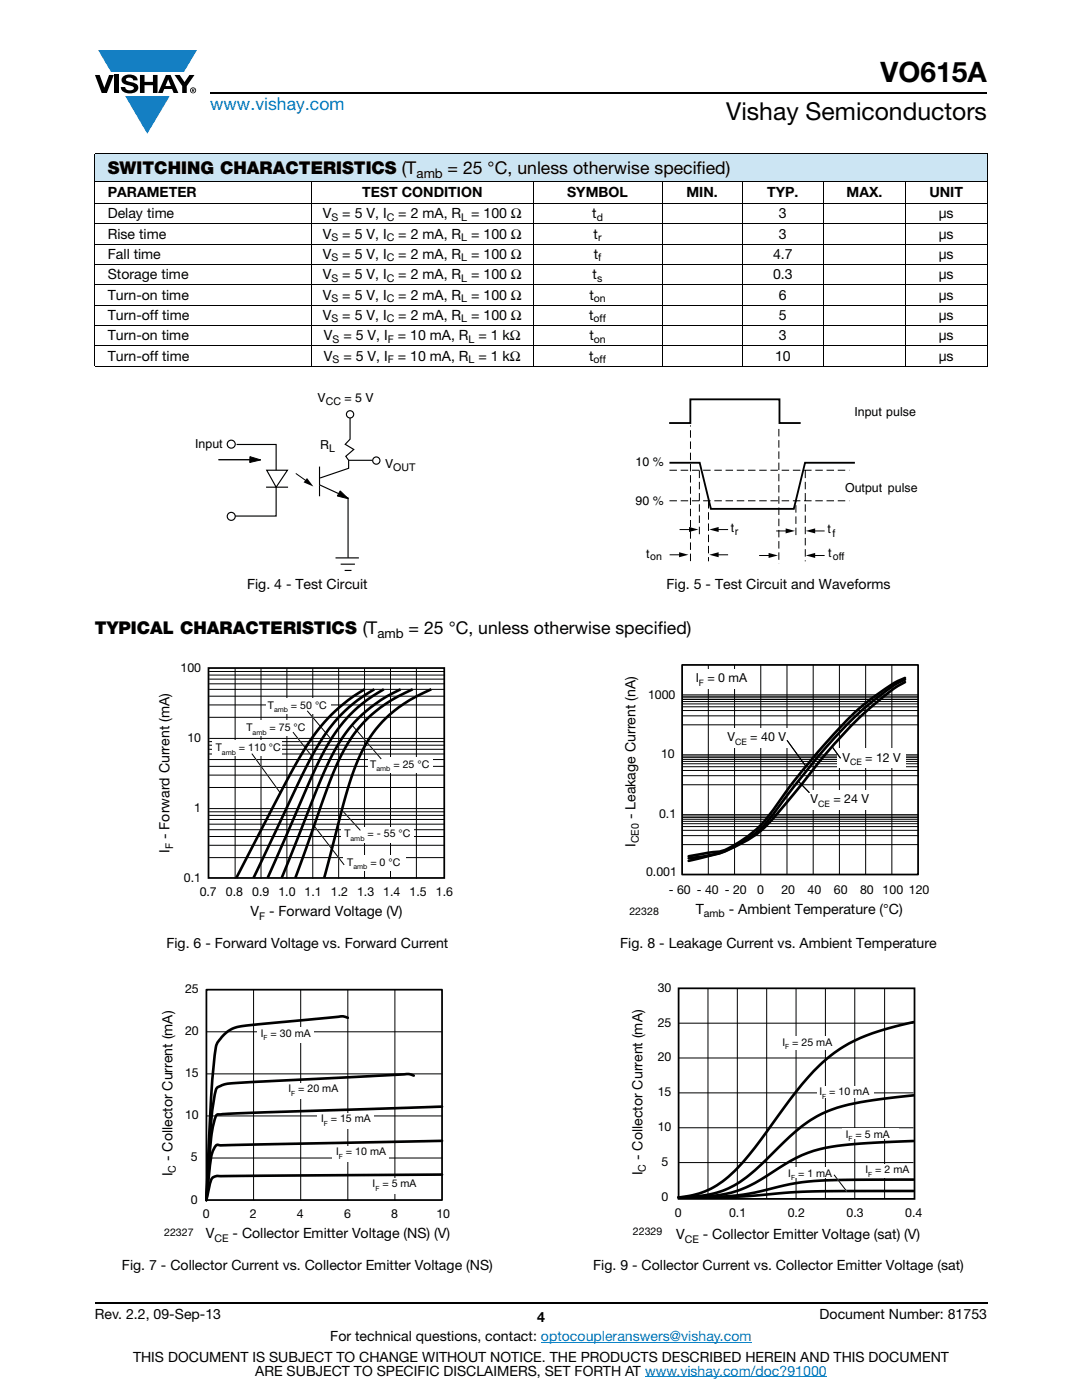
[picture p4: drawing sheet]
<svg xmlns="http://www.w3.org/2000/svg" width="216mm" height="279mm" viewBox="0 0 216 279" stroke-linecap="round" stroke-linejoin="round" font-family="sans-serif">
<g fill="#147fc3">
<path d="M19.6 10h19.7l-2.6 4.3h-1.1h-13.5z"/>
<path d="M25 19.2h8.9l-4.5 7.5z"/>
</g>
<g fill="#000">
<path d="M18.9 15h1l.9 2.5 1-2.5h.9l-1.4 3.6h-1zM22.9 15h.9v3.6h-.9zM24.6 15.3a2.1 2.1 0 0 1 2.8 .3l.1 .4h-.9a.79 .79 0 0 0-.7-.5 .79 .79 0 0 0-.8 .4l.3 .3 1 .2a1.08 1.08 0 0 1 1.2 1 1.08 1.08 0 0 1-1.1 1.2 1.73 1.73 0 0 1-2.4-1.2h.9a.96 .96 0 0 0 .8 .6 .96 .96 0 0 0 .9-.4 1.31 1.31 0 0 0-1.2-.6 1.03 1.03 0 0 1-1.1-.6 1.03 1.03 0 0 1 .2-1.1zM27.9 15h.9v1.3h1.7v-1.3h.9v3.6h-.9v-1.6h-1.7v1.6h-.9zM34.8 15h1.1l.9 1.4 1-1.4h1l-1.5 2.2v1.4h-.9v-1.4z"/>
<path d="M33.6 15.9l.5 1.3h-1.1zM33.1 15l-1.6 3.6h1l.3-.8h1.5l.3 .8h1l-1.6-3.6z"/>
<path d="M38.4 17.8h.2v.2h-.2zM38.3 17.7v.7h.1v-.3l.4 .3-.2-.3 .2-.2-.1-.2z"/>
<path d="M38.1 18a.46 .46 0 0 1 .9 0 .46 .46 0 0 1-.9 0zM37.9 18a.6 .6 0 0 0 1.2 0 .6 .6 0 0 0-1.2 0z"/>
</g>
<path d="M42 18.6h155M18.9 260h178.1" fill="none" stroke="#000" stroke-width=".36"/>
<path d="M107.9 267.9h42.1M128.7 274.8h36.3" fill="none" stroke="#007ec4" stroke-width=".2"/>
<path d="M18.9 30.7h178.1v5.5h-178.1z" fill="#cce5f3"/>
<g fill="#fff">
<path d="M18.9 36.2h43.3v4.4h-43.3z"/>
<path d="M62.2 36.2h44.2v4.4h-44.2z"/>
<path d="M106.4 36.2h25.7v4.4h-25.7z"/>
<path d="M132.1 36.2h16v4.4h-16z"/>
<path d="M148.1 36.2h16.3v4.4h-16.3z"/>
<path d="M164.4 36.2h16.3v4.4h-16.3z"/>
<path d="M180.7 36.2h16.3v4.4h-16.3z"/>
</g>
<g fill="none" stroke="#000" stroke-width=".2">
<path d="M18.9 30.7h178.1M18.9 36.2h178.1M18.9 30.8v42.2M62.2 36.1v37.1M106.4 36.1v37.1M132.1 36.1v37.1M148.1 36.1v37.1M164.4 36.1v37.1M180.7 36.1v37.1M197 30.8v42.2M18.9 40.6h178.1M18.9 44.7h178.1"/>
<path d="M18.9 48.7h178.1M18.9 52.8h178.1M18.9 56.8h178.1M18.9 60.9h178.1M18.9 65h178.1M18.9 69h178.1M18.9 73.1h178.1"/>
</g>
<path d="M38.9 78h44.1v36h-44.1z" fill="#fff"/>
<path d="M47.2 88.7h7.9v14.3h-8.2" fill="none" stroke="#000" stroke-width=".23"/>
<path d="M53.2 93.8h4.2l-2.3 3.4z" fill="#fff"/>
<g fill="none" stroke="#000" stroke-width=".23">
<path d="M53.1 97.2h4.4M53.2 93.8h4.2l-2.3 3.4z"/>
<circle cx="46.1" cy="88.6" r=".8"/>
<circle cx="69.9" cy="82.7" r=".72"/>
<circle cx="75.1" cy="91.9" r=".72"/>
<circle cx="46.1" cy="103.1" r=".8"/>
</g>
<path d="M63.8 93.1v5.9z" fill="#fff"/>
<path d="M63.8 93.1v5.9M69.9 83.4v4.2l-1 1.1 1.7 1-1.6 1.4 .6 .8h4.7" fill="none" stroke="#000" stroke-width=".23"/>
<path d="M66.9 111.3h4.7z" fill="#fff"/>
<path d="M66.9 111.3h4.7" fill="none" stroke="#000" stroke-width=".23"/>
<path d="M68 112.6h2.8z" fill="#fff"/>
<path d="M68 112.6h2.8" fill="none" stroke="#000" stroke-width=".23"/>
<path d="M68.8 113.8h1.3z" fill="#fff"/>
<path d="M68.8 113.8h1.3" fill="none" stroke="#000" stroke-width=".23"/>
<path d="M63.8 96.8l5.7 2.6v11.9z" fill="#fff"/>
<path d="M63.8 96.8l5.7 2.6v11.9M69.6 91.9v1.6l-5.7 1.9" fill="none" stroke="#000" stroke-width=".23"/>
<path d="M49.9 91.1l2.1 .7-2.2 .5zM61.3 95.4l1.2 1.7-1.9-.8zM67.9 98l1.6 1.5-2.2-.5z" fill="#000"/>
<path d="M43.6 91.7h7.2M49.9 91.1l2.1 .7-2.2 .5zM59 94.5l2.5 1.7M67.9 98l1.6 1.5-2.2-.5z" fill="none" stroke="#000" stroke-width=".2"/>
<path d="M126.8 79.5h56.3v33h-56.3z" fill="#fff"/>
<path d="M135.5 110.2l1.9 .5-1.9 .5zM137.5 105.2l1.9 .5-1.9 .5zM141.5 105.7l1.9-.5v1zM141.5 110.7l1.9-.5v1zM153.4 110.3l1.8 .6-1.8 .5zM156.8 105.5l1.8 .5-1.8 .5zM160.8 110.9l1.9-.6v1.1zM160.8 106l1.9-.5v1z" fill="#000"/>
<path d="M133.5 84.4h4.2v-4.7h17.8v4.7h4.3M133.6 92.4h6l2.3 9.2h16.5l2.2-9.2h10" fill="none" stroke="#000" stroke-width=".37"/>
<path d="M133.6 93.8h35.9M133.6 99.9h35.9M139.6 93.9v13.2M141.4 100v12M155.4 85.6v26.9M160.7 93.9v18.1M137.8 112v-27.1M158.8 106.8v-6.9" fill="none" stroke="#000" stroke-width=".2" stroke-dasharray="1.5 .7" stroke-linecap="butt"/>
<path d="M133.6 110.7h2.1M135.6 105.7h2.1M143.2 105.7h2.1M143.2 110.7h2.1M151.5 110.9h2.1M154.9 106h2.1M162.4 110.9h2.1M162.4 106h2.1" fill="none" stroke="#000" stroke-width=".2"/>
<path d="M31.5 132h58.9v52.2h-58.9z" fill="#fff"/>
<g fill="none" stroke="#000" stroke-width=".2">
<path d="M41.7 138.9h46.9M41.7 137.6h46.9M41.7 136.5h46.9M41.7 135.5h46.9M41.7 134.7h46.9M41.7 134h46.9M46.9 133.4v42M52.1 133.4v42M57.2 133.4v42M62.4 133.4v42M67.6 133.4v42M72.7 133.4v42"/>
<path d="M77.9 133.4v42M83.1 133.4v42M41.7 157.2h46.9M41.7 154.7h46.9M41.7 152.9h46.9M41.7 151.6h46.9M41.7 150.5h46.9M41.7 149.5h46.9M41.7 148.7h46.9M41.7 148h46.9M41.7 147.4h46.9M41.7 143.2h46.9"/>
<path d="M41.7 140.7h46.9M41.7 171.2h46.9M41.7 168.7h46.9M41.7 166.9h46.9M41.7 165.6h46.9M41.7 164.5h46.9M41.7 163.5h46.9M41.7 162.7h46.9M41.7 162h46.9M41.7 161.4h46.9"/>
</g>
<path d="M41.6 133.3h47v41.9h-47z" fill="none" stroke="#000" stroke-width=".35"/>
<g fill="#fff">
<path d="M68.6 170.7h12.5v3.1h-12.5z"/>
<path d="M68.2 165.1h14.4v3.1h-14.4z"/>
<path d="M73.5 151h12.9v3.1h-12.9z"/>
<path d="M53.1 139.3h12.8v3.1h-12.8z"/>
<path d="M48.8 143.8h12.9v3.1h-12.9z"/>
<path d="M42.4 147.7h13.8v3.1h-13.8z"/>
</g>
<path d="M50.3 150.4l5.6 7.8z" fill="#fff"/>
<path d="M50.3 150.4l5.6 7.8" fill="none" stroke="#000" stroke-width=".2"/>
<path d="M58.5 146.1l3.7 4.8z" fill="#fff"/>
<path d="M58.5 146.1l3.7 4.8" fill="none" stroke="#000" stroke-width=".2"/>
<path d="M61.3 141.9l4.7 5.5z" fill="#fff"/>
<path d="M61.3 141.9l4.7 5.5" fill="none" stroke="#000" stroke-width=".2"/>
<path d="M70.3 144.8l5.8 6.7z" fill="#fff"/>
<path d="M70.3 144.8l5.8 6.7" fill="none" stroke="#000" stroke-width=".2"/>
<path d="M68.3 161.7l3.6 4z" fill="#fff"/>
<path d="M68.3 161.7l3.6 4" fill="none" stroke="#000" stroke-width=".2"/>
<path d="M62.7 164.9l6 7.7z" fill="#fff"/>
<path d="M62.7 164.9l6 7.7" fill="none" stroke="#000" stroke-width=".2"/>
<path d="M72.8 137.6a35.9 35.9 0 0 0-13.7 14.8l-12 22.8M74.7 137.6a32 32 0 0 0-13.1 14.4l-11 23.2M76.6 137.6a30.3 30.3 0 0 0-13.2 14.8l-10 22.8M79.9 137.6a28.4 28.4 0 0 0-14.8 15.5l-8.9 22.1M82.3 137.6a27.3 27.3 0 0 0-15.6 16.3l-7.8 21.3M86.1 137.6a25.7 25.7 0 0 0-15.8 17l-1.8 6.1-3.8 14.5" fill="none" stroke="#000" stroke-width=".53"/>
<path d="M32.1 196.2h57.7v52.2h-57.7z" fill="#fff"/>
<path d="M50.6 197.5v42M60 197.5v42M69.4 197.5v42M78.8 197.5v42M41.2 214.3h47M41.2 205.9h47M41.2 231.1h47M41.2 222.7h47" fill="none" stroke="#000" stroke-width=".2"/>
<path d="M41.2 197.5h47v42h-47z" fill="none" stroke="#000" stroke-width=".35"/>
<path d="M69.4 203.1a4.1 4.1 0 0 0-2.8-.1l-15.4 1.5a11.6 11.6 0 0 0-5.8 1.4l-.7 .6a5.6 5.6 0 0 0-1.9 4.6 469 469 0 0 0-1.6 28.4M82.6 214.7a7.2 7.2 0 0 0-3.5-.2l-30.4 1.5a12.4 12.4 0 0 0-5.2 .9 2.9 2.9 0 0 0-.8 2.3 217.3 217.3 0 0 0-1.5 20.3M88.2 234.4l-43.6 .3a2.91 2.91 0 0 0-2.3 .4l-.4 1.3-.7 3.1M88.2 227.7l-44.4 .8a.58 .58 0 0 0-.9 .4 11.8 11.8 0 0 0-1.2 5.4l-.5 5.2M88.2 220.8l-35.4 1.2-8.8 .4a.79 .79 0 0 0-1.1 .7 42.6 42.6 0 0 0-1.3 10.3l-.4 6.1" fill="none" stroke="#000" stroke-width=".53"/>
<g fill="#fff">
<path d="M51.3 205.1h11.3v3.1h-11.3z"/>
<path d="M57.2 216.1h11.3v3.1h-11.3z"/>
<path d="M63.3 222.1h11.3v3.1h-11.3z"/>
<path d="M66.4 228.7h11.3v3.1h-11.3z"/>
<path d="M73.6 235.1h11.3v3.1h-11.3z"/>
<path d="M124.4 132.5h61.1v51.2h-61.1z"/>
</g>
<g fill="none" stroke="#000" stroke-width=".2">
<path d="M136.1 139.6h47.1M136.1 139.3h47.1M136.1 139h47.1M136.1 138.7h47.1M141.3 132.7v41.8M146.6 132.7v41.8M151.8 132.7v41.8M157 132.7v41.8M162.3 132.7v41.8M167.5 132.7v41.8M172.7 132.7v41.8M178 132.7v41.8"/>
<path d="M136.1 156.6h47.1M136.1 154.8h47.1M136.1 153.8h47.1M136.1 153h47.1M136.1 152.4h47.1M136.1 152h47.1M136.1 151.6h47.1M136.1 151.2h47.1M136.1 150.9h47.1M136.1 144.7h47.1M136.1 142.9h47.1M136.1 141.8h47.1"/>
<path d="M136.1 141.1h47.1M136.1 140.5h47.1M136.1 140h47.1M136.1 150.6h47.1M136.1 168.6h47.1M136.1 166.8h47.1M136.1 165.7h47.1M136.1 165h47.1M136.1 164.4h47.1M136.1 163.9h47.1M136.1 163.5h47.1M136.1 163.2h47.1"/>
<path d="M136.1 162.9h47.1M136.1 162.6h47.1"/>
</g>
<path d="M136.1 132.7h47.1v41.8h-47.1z" fill="none" stroke="#000" stroke-width=".35"/>
<path d="M180.6 136.1a41.7 41.7 0 0 0-9.2 7.2 126 126 0 0 0-12.4 14.4l-2 2.4a27.3 27.3 0 0 1-9 8.2 31.7 31.7 0 0 1-10 3.4l-.6 .1M180.6 135.6a26.9 26.9 0 0 0-6.9 4.7 113.3 113.3 0 0 0-16.7 18.5 35.4 35.4 0 0 1-6.7 7.8l-2.3 1.5a20.8 20.8 0 0 1-10.6 3.2M180.6 135.3a35.6 35.6 0 0 0-9.2 6.1 142.6 142.6 0 0 0-18.3 21.8 23.2 23.2 0 0 1-9.1 6.7l-6.6 1" fill="none" stroke="#000" stroke-width=".53"/>
<g fill="#fff">
<path d="M137.1 133.5h13.6v3.9h-13.6z"/>
<path d="M144.2 145.3h13.6v3.9h-13.6z"/>
<path d="M160.7 157.7h13.7v3.9h-13.7z"/>
<path d="M167.1 149.4h13.6v3.9h-13.6z"/>
</g>
<path d="M157 147.7l3.7 5.2zM159.3 155.9l2.2 2.3zM166 149l1.7 2.3z" fill="#000"/>
<path d="M157 147.7l3.7 5.2M159.3 155.9l2.2 2.3M166 149l1.7 2.3" fill="none" stroke="#000" stroke-width=".2"/>
<path d="M125.8 195.9h58.3v52.7h-58.3z" fill="#fff"/>
<path d="M141.3 197.2v41.9M147.1 197.2v41.9M153 197.2v41.9M158.8 197.2v41.9M164.7 197.2v41.9M170.6 197.2v41.9M176.5 197.2v41.9M135.4 218.1h46.9M135.4 211.1h46.9M135.4 204.2h46.9M135.4 232h46.9M135.4 225.1h46.9" fill="none" stroke="#000" stroke-width=".2"/>
<path d="M182.3 218.6l-8 .9a28.3 28.3 0 0 0-13.9 5l-2.3 1.9-3.2 3a35.2 35.2 0 0 1-9.6 7.8 25.3 25.3 0 0 1-9.9 1.8M182.3 204l-2.8 .6a32.5 32.5 0 0 0-15.6 7.6 98.3 98.3 0 0 0-11.4 14.4 37.4 37.4 0 0 1-9.7 10.1 17.2 17.2 0 0 1-7.4 2.3M182.3 237.7l-20.6 .1-14.6 1-11.7 .2M182.3 235.4l-17.4 .2a51.9 51.9 0 0 0-13.6 2.2 73.6 73.6 0 0 1-15.9 1.2M182.3 227.7l-11.3 .6a28.7 28.7 0 0 0-14.5 4.1l-.8 .5a32 32 0 0 1-10.4 5.3 49.6 49.6 0 0 1-9.9 .8" fill="none" stroke="#000" stroke-width=".53"/>
<path d="M135.4 197.2h47.1v42.1h-47.1z" fill="none" stroke="#000" stroke-width=".35"/>
<g fill="#fff">
<path d="M155.4 206.9h11.3v2.7h-11.3z"/>
<path d="M163.1 216.8h11.3v2.4h-11.3z"/>
<path d="M168.1 225.2h11.2v2.1h-11.2z"/>
<path d="M172 232.3h9.8v2.7h-9.8z"/>
<path d="M156.6 233h9.8v2.1h-9.8z"/>
</g>
<path d="M166.4 234.4l2.5 3.3z" fill="#fff"/>
<path d="M166.4 234.4l2.5 3.3" fill="none" stroke="#000" stroke-width=".2"/>
<text font-size="5.6" x="175.7" y="16.4">VO615A</text>
<text font-size="4.9" x="144.9" y="24">Vishay Semiconductors</text>
<text font-size="3.5" fill="#007ec4" x="42" y="21.9">www.vishay.com</text>
<g font-size="3.5">
<text x="21.5" y="34.8">SWITCHING CHARACTERISTICS (T</text>
<text x="89.3" y="34.8">= 25 °C, unless otherwise specified)</text>
<text x="18.9" y="126.6">TYPICAL CHARACTERISTICS (T</text>
<text x="81.5" y="126.6">= 25 °C, unless otherwise specified)</text>
</g>
<g font-size="2.8">
<text x="21.5" y="39.3">PARAMETER</text>
<text x="72.3" y="39.3">TEST CONDITION</text>
<text x="113.2" y="39.3">SYMBOL</text>
<text x="137" y="39.3">MIN.</text>
<text x="153.1" y="39.3">TYP.</text>
<text x="168.9" y="39.3">MAX.</text>
<text x="185.4" y="39.3">UNIT</text>
<text x="21.5" y="43.6">Delay time</text>
<text x="21.5" y="47.6">Rise time</text>
<text x="64.4" y="47.6">V</text>
<text x="64.4" y="43.6">V</text>
<text x="68.3" y="43.6">= 5 V, I</text>
<text x="68.3" y="47.6">= 5 V, I</text>
<text x="79.5" y="43.6">= 2 mA, R = 100 Ω</text>
<text x="79.5" y="47.6">= 2 mA, R = 100 Ω</text>
<text x="118.2" y="43.6">t</text>
<text x="118.4" y="47.6">t</text>
<text x="155.4" y="43.6">3</text>
<text x="155.4" y="47.6">3</text>
<text x="187.3" y="43.6">μs</text>
<text x="187.3" y="47.6">μs</text>
<text x="21.5" y="51.7">Fall time</text>
<text x="64.4" y="51.7">V</text>
<text x="68.3" y="51.7">= 5 V, I</text>
<text x="79.5" y="51.7">= 2 mA, R = 100 Ω</text>
<text x="118.5" y="51.7">t</text>
<text x="154.3" y="51.7">4.7</text>
<text x="187.3" y="51.7">μs</text>
<text x="21.5" y="55.7">Storage time</text>
<text x="21.5" y="59.8">Turn-on time</text>
<text x="64.4" y="55.7">V</text>
<text x="64.4" y="59.8">V</text>
<text x="68.3" y="55.7">= 5 V, I</text>
<text x="68.3" y="59.8">= 5 V, I</text>
<text x="79.5" y="55.7">= 2 mA, R = 100 Ω</text>
<text x="79.5" y="59.8">= 2 mA, R = 100 Ω</text>
<text x="117.6" y="59.8">t</text>
<text x="118.3" y="55.7">t</text>
<text x="154.3" y="55.7">0.3</text>
<text x="155.4" y="59.8">6</text>
<text x="187.3" y="59.8">μs</text>
<text x="187.3" y="55.7">μs</text>
<text x="21.5" y="63.8">Turn-off time</text>
<text x="64.4" y="63.8">V</text>
<text x="68.3" y="63.8">= 5 V, I</text>
<text x="79.5" y="63.8">= 2 mA, R = 100 Ω</text>
<text x="117.6" y="63.8">t</text>
<text x="155.4" y="63.8">5</text>
<text x="187.3" y="63.8">μs</text>
<text x="21.5" y="67.9">Turn-on time</text>
<text x="21.5" y="71.9">Turn-off time</text>
<text x="64.6" y="67.9">V</text>
<text x="64.6" y="71.9">V</text>
<text x="68.5" y="67.9">= 5 V, I</text>
<text x="68.5" y="71.9">= 5 V, I</text>
<text x="79.4" y="67.9">= 10 mA, R = 1 kΩ</text>
<text x="79.4" y="71.9">= 10 mA, R = 1 kΩ</text>
<text x="117.6" y="71.9">t</text>
<text x="117.6" y="67.9">t</text>
<text x="154.6" y="71.9">10</text>
<text x="155.4" y="67.9">3</text>
<text x="187.3" y="71.9">μs</text>
<text x="187.3" y="67.9">μs</text>
<text x="49.3" y="117.6">Fig. 4 - Test Circuit</text>
<text x="133" y="117.6">Fig. 5 - Test Circuit and Waveforms</text>
<text x="33.8" y="167.5" transform="rotate(-90 33.8 167.5)">- Forward Current (mA)</text>
<text x="126.8" y="163.5" transform="rotate(-90 126.8 163.5)">- Leakage Current (nA)</text>
<text x="33.8" y="170.2" transform="rotate(-90 33.8 170.2)">I</text>
<text x="126.8" y="169" transform="rotate(-90 126.8 169)">I</text>
<text x="50" y="182.9">V</text>
<text x="53.7" y="182.9">- Forward Voltage (V)</text>
<text x="138.8" y="182.3">T</text>
<text x="145.4" y="182.3">- Ambient Temperature (°C)</text>
<text x="33.2" y="189.2">Fig. 6 - Forward Voltage vs. Forward Current</text>
<text x="123.8" y="189.2">Fig. 8 - Leakage Current vs. Ambient Temperature</text>
<text x="34.4" y="231.7" transform="rotate(-90 34.4 231.7)">- Collector Current (mA)</text>
<text x="128.2" y="231.5" transform="rotate(-90 128.2 231.5)">- Collector Current (mA)</text>
<text x="34.4" y="234.8" transform="rotate(-90 34.4 234.8)">I</text>
<text x="128.2" y="234.5" transform="rotate(-90 128.2 234.5)">I</text>
<text x="41.1" y="247.1">V</text>
<text x="46.4" y="247.1">- Collector Emitter Voltage (NS) (V)</text>
<text x="134.9" y="247.3">V</text>
<text x="140.2" y="247.3">- Collector Emitter Voltage (sat) (V)</text>
<text x="24.3" y="253.4">Fig. 7 - Collector Current vs. Collector Emitter Voltage (NS)</text>
<text x="118.4" y="253.4">Fig. 9 - Collector Current vs. Collector Emitter Voltage (sat)</text>
<text x="18.9" y="263.3">Rev. 2.2, 09-Sep-13</text>
<text x="107.2" y="263.8">4</text>
<text x="163.6" y="263.3">Document Number: 81753</text>
<text x="65.9" y="267.7">For technical questions, contact: optocoupleranswers@vishay.com</text>
<text x="26.5" y="271.7">THIS DOCUMENT IS SUBJECT TO CHANGE WITHOUT NOTICE. THE PRODUCTS DESCRIBED HEREIN AND THIS DOCUMENT</text>
<text x="50.9" y="274.6">ARE SUBJECT TO SPECIFIC DISCLAIMERS, SET FORTH AT www.vishay.com/doc?91000</text>
</g>
<g font-size="2.6">
<text x="83.1" y="35.5">amb</text>
<text x="75.3" y="127.2">amb</text>
</g>
<g font-size="2.5">
<text x="63.4" y="80.1">V</text>
<text x="68.8" y="80.1">= 5 V</text>
<text x="170.5" y="82.9">Input pulse</text>
<text x="39" y="89.4">Input</text>
<text x="63.9" y="89.6">R</text>
<text x="76.9" y="93.3">V</text>
<text x="126.8" y="93">10 %</text>
<text x="126.8" y="100.7">90 %</text>
<text x="168.6" y="98.2">Output pulse</text>
<text x="145.8" y="106.1">t</text>
<text x="165.1" y="106.3">t</text>
<text x="128.9" y="111.3">t</text>
<text x="165.3" y="111.1">t</text>
<text x="36" y="134">100</text>
<text x="138.8" y="136.2">I = 0 mA</text>
<text x="129.3" y="139.4">1000</text>
<text x="37.4" y="148">10</text>
<text x="145.2" y="148">V</text>
<text x="149.7" y="148">= 40 V</text>
<text x="131.9" y="151.4">10</text>
<text x="168.1" y="152">V</text>
<text x="172.6" y="152">= 12 V</text>
<text x="161.8" y="160.3">V</text>
<text x="166.3" y="160.3">= 24 V</text>
<text x="38.8" y="162">1</text>
<text x="131.5" y="163.3">0.1</text>
<text x="36.7" y="176">0.1</text>
<text x="39.8" y="178.7">0.7</text>
<text x="45.1" y="178.7">0.8</text>
<text x="50.3" y="178.7">0.9</text>
<text x="55.5" y="178.7">1.0</text>
<text x="60.8" y="178.7">1.1</text>
<text x="66" y="178.7">1.2</text>
<text x="71.3" y="178.7">1.3</text>
<text x="76.5" y="178.7">1.4</text>
<text x="81.7" y="178.7">1.5</text>
<text x="87" y="178.7">1.6</text>
<text x="128.9" y="174.9">0.001</text>
<text x="133.4" y="178.3">- 60 - 40 - 20</text>
<text x="151.1" y="178.3">0</text>
<text x="155.9" y="178.3">20</text>
<text x="161.2" y="178.3">40</text>
<text x="166.4" y="178.3">60</text>
<text x="171.6" y="178.3">80</text>
<text x="176.1" y="178.3">100 120</text>
<text x="131.2" y="197.9">30</text>
<text x="36.9" y="198.2">25</text>
<text x="36.9" y="206.6">20</text>
<text x="131.2" y="204.9">25</text>
<text x="36.9" y="215">15</text>
<text x="131.2" y="211.8">20</text>
<text x="131.2" y="218.8">15</text>
<text x="36.9" y="223.4">10</text>
<text x="131.2" y="225.8">10</text>
<text x="38.1" y="231.8">5</text>
<text x="132" y="232.7">5</text>
<text x="132" y="239.7">0</text>
<text x="38.1" y="240.2">0</text>
<text x="40.5" y="243">0</text>
<text x="49.9" y="243">2</text>
<text x="59.3" y="243">4</text>
<text x="68.7" y="243">6</text>
<text x="78.1" y="243">8</text>
<text x="87.1" y="243">10</text>
<text x="134.7" y="242.9">0</text>
<text x="145.5" y="242.9">0.1</text>
<text x="157.2" y="242.9">0.2</text>
<text x="168.9" y="242.9">0.3</text>
<text x="180.6" y="242.9">0.4</text>
</g>
<g font-size="2.1">
<text x="66.2" y="44.1">S</text>
<text x="77.2" y="44.1">C</text>
<text x="92" y="44.1">L</text>
<text x="119.1" y="44.1">d</text>
<text x="66.2" y="48.1">S</text>
<text x="66.2" y="52.2">S</text>
<text x="77.2" y="48.1">C</text>
<text x="77.2" y="52.2">C</text>
<text x="92" y="48.1">L</text>
<text x="92" y="52.2">L</text>
<text x="119.3" y="48.1">r</text>
<text x="119.4" y="52.2">f</text>
<text x="66.2" y="56.2">S</text>
<text x="77.2" y="56.2">C</text>
<text x="92" y="56.2">L</text>
<text x="119.1" y="56.2">s</text>
<text x="66.2" y="60.3">S</text>
<text x="66.2" y="64.3">S</text>
<text x="77.2" y="60.3">C</text>
<text x="77.2" y="64.3">C</text>
<text x="92" y="60.3">L</text>
<text x="92" y="64.3">L</text>
<text x="118.4" y="64.3">off</text>
<text x="118.5" y="60.3">on</text>
<text x="66.4" y="68.4">S</text>
<text x="77.4" y="68.4">F</text>
<text x="93.5" y="68.4">L</text>
<text x="118.5" y="68.4">on</text>
<text x="66.4" y="72.5">S</text>
<text x="77.4" y="72.5">F</text>
<text x="93.5" y="72.5">L</text>
<text x="118.4" y="72.5">off</text>
<text x="65" y="80.8">CC</text>
<text x="65.7" y="90.3">L</text>
<text x="78.5" y="94">OUT</text>
<text x="146.6" y="106.8">r</text>
<text x="166.1" y="107.2">f</text>
<text x="129.8" y="111.8">on</text>
<text x="166.2" y="111.8">off</text>
<text x="53.5" y="141.5">T</text>
<text x="58.1" y="141.5">= 50 °C</text>
<text x="43.1" y="149.9">T</text>
<text x="47.7" y="149.9">= 110 °C</text>
<text x="49.2" y="146">T</text>
<text x="53.8" y="146">= 75 °C</text>
<text x="73.9" y="153.2">T</text>
<text x="78.5" y="153.2">= 25 °C</text>
<text x="68.7" y="167.1">T</text>
<text x="73.3" y="167.1">= - 55 °C</text>
<text x="34.6" y="169.5" transform="rotate(-90 34.6 169.5)">F</text>
<text x="69.3" y="172.8">T</text>
<text x="73.9" y="172.8">= 0 °C</text>
<text x="127.5" y="168.3" transform="rotate(-90 127.5 168.3)">CE0</text>
<text x="51.7" y="183.6">F</text>
<text x="125.6" y="182.5">22328</text>
<text x="140.5" y="183.1">amb</text>
<text x="52.1" y="206.9">I = 30 mA</text>
<text x="156.1" y="208.7">I = 25 mA</text>
<text x="57.6" y="217.9">I = 20 mA</text>
<text x="163.5" y="218.6">I</text>
<text x="165.5" y="218.6">= 10 mA</text>
<text x="64.1" y="223.9">I = 15 mA</text>
<text x="168.8" y="227.1">I</text>
<text x="170.7" y="227.1">= 5 mA</text>
<text x="67.1" y="230.5">I = 10 mA</text>
<text x="128.9" y="233.8" transform="rotate(-90 128.9 233.8)">C</text>
<text x="35.1" y="234" transform="rotate(-90 35.1 234)">C</text>
<text x="74.4" y="236.9">I = 5 mA</text>
<text x="157.3" y="234.9">I</text>
<text x="159.2" y="234.9">= 1 mA</text>
<text x="172.7" y="234.1">I = 2 mA</text>
<text x="32.7" y="246.6">22327</text>
<text x="42.8" y="247.8">CE</text>
<text x="126.3" y="246.5">22329</text>
<text x="136.6" y="248">CE</text>
</g>
<g font-size="1.8">
<text x="139.5" y="136.9">F</text>
<text x="146.7" y="148.7">CE</text>
<text x="169.6" y="152.7">CE</text>
<text x="163.3" y="161">CE</text>
</g>
<g font-size="1.4">
<text x="54.7" y="142.2">amb</text>
<text x="50.4" y="146.7">amb</text>
<text x="44.3" y="150.6">amb</text>
<text x="75.1" y="153.9">amb</text>
<text x="69.9" y="167.8">amb</text>
<text x="70.5" y="173.5">amb</text>
<text x="52.6" y="207.6">F</text>
<text x="156.7" y="209.4">F</text>
<text x="58.1" y="218.7">F</text>
<text x="164.1" y="219.3">F</text>
<text x="64.6" y="224.6">F</text>
<text x="169.3" y="227.8">F</text>
<text x="67.6" y="231.2">F</text>
<text x="74.9" y="237.6">F</text>
<text x="157.8" y="235.6">F</text>
<text x="173.2" y="234.8">F</text>
</g>
</svg>
